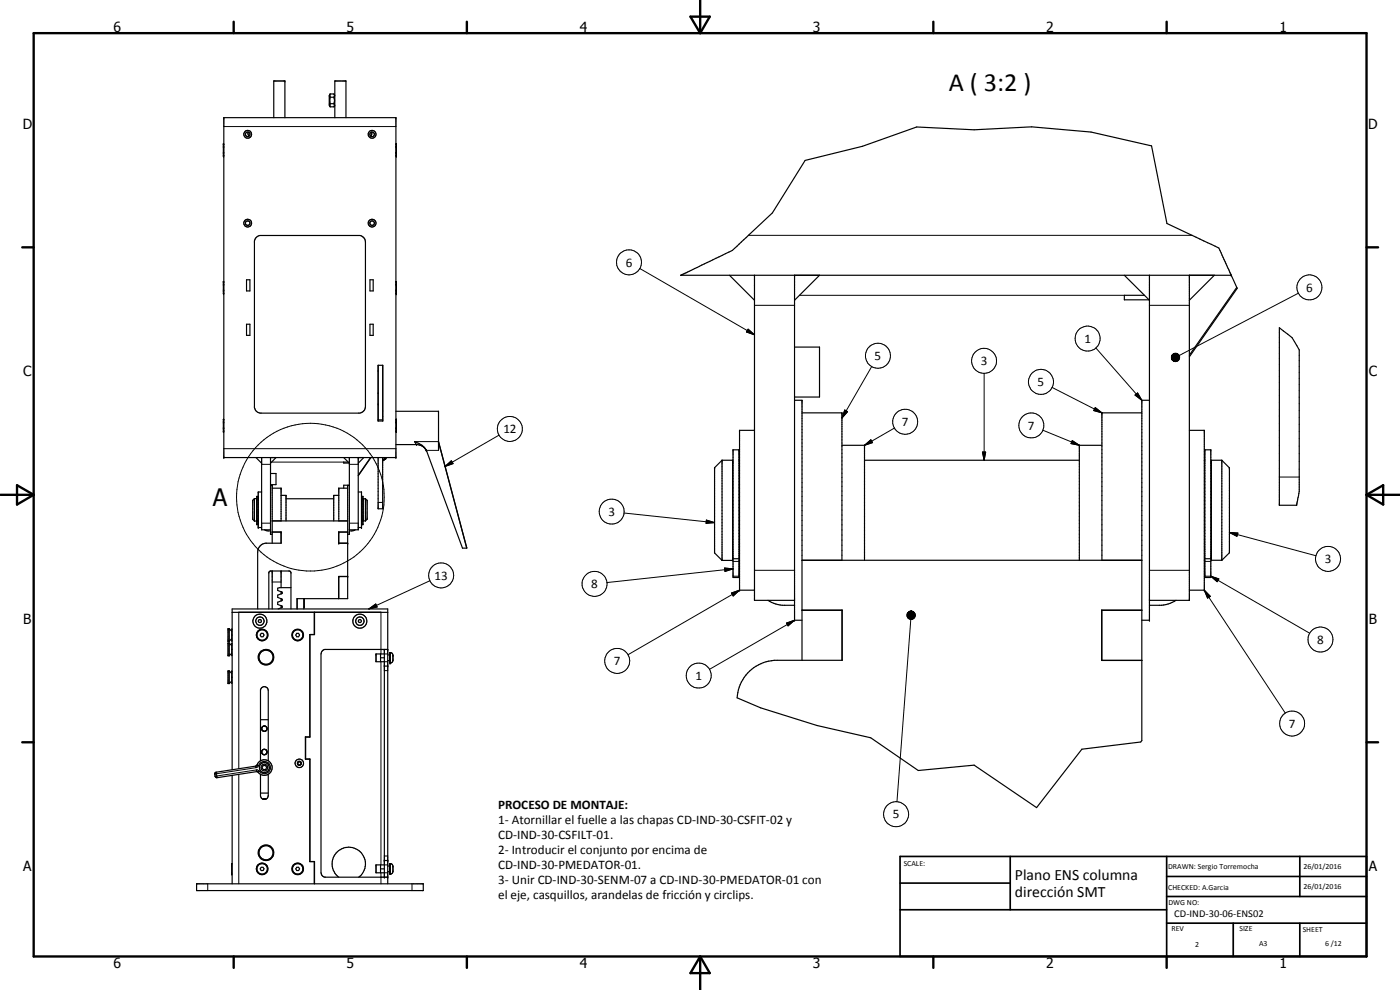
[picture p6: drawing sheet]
<svg xmlns="http://www.w3.org/2000/svg" width="420mm" height="297mm" viewBox="0 0 420 297" stroke-linecap="round" stroke-linejoin="round" font-family="sans-serif">
<g fill="none" stroke="#000" stroke-width=".35">
<path d="M67.2 35.3h51.6v102h-51.6zM74.5 39.6v.9l.3 .3M82.2 35.3v-11h3.3v11M99.1 28.2l-.3 .5v2.9l.3 .4M99.1 29.2v1.9M99.1 28.2v1M99.1 31.1v.9M99.1 28.2h1.1M99.1 29.2h1.1M99.1 31.1h1.1M99.1 32h1.1M100.2 28.2l.2 .5-.2 .5"/>
<path d="M100.2 29.2l.2 .9-.2 1M100.2 31.1l.2 .5-.2 .4M100.2 28.2l.3 .5M100.5 35.3v-11h3.3v11M100.5 31.6l-.3 .4M111.5 39.6l.1 .7-.4 .5M67 43.2h.1M67 46.8h.1M67 43.2v3.6M67 43.9h.1M67 44.2h.1M67 45.7h.1"/>
<path d="M67 46.1h.1M67.1 44.2h.1M67.1 43.9l.1 .2M67.1 43.2l.1 .1M67.2 46.7l-.1 .1M67.2 45.9l-.1 .1M67.2 45.7l-.1 .1M118.8 45.9l.1 .2M118.8 45.7h.1M118.8 44.2h.1M118.8 46.7l.1 .1M118.9 43.2h.1"/>
<path d="M118.9 46.8h.1M118.9 43.2l-.1 .1M118.9 43.2v3.6M118.9 43.9l-.1 .2M76.8 71.4l1.2-.7h30a2.07 2.07 0 0 1 1.7 1.9v49.4a2.07 2.07 0 0 1-1.7 2h-30l-.7-.3-.7-.7-.2-.7v-50zM67 84.5h.1M67 88.1h.1M67 84.5v3.6M67 87h.1M67 87.4h.1M67 85.6h.1M67 85.2h.1"/>
<path d="M67.1 85.5h.1M67.1 85.3l.1 .1M67.1 84.5l.1 .1M67.2 87l-.1 .1M67.2 88l-.1 .1M67.2 87.2l-.1 .1M74 83.9h1v3.4h-1zM74 97.3h1v3.3h-1zM111 83.9h1v3.4h-1zM111 97.3h1v3.3h-1zM118.8 87.2l.1 .2M118.8 87h.1"/>
<path d="M118.8 85.5l.1 .1M118.8 88l.1 .1M118.9 84.5h.1M118.9 84.5l-.1 .1M118.9 85.3l-.1 .1M118.9 88.1h.1M118.9 84.5v3.6M118.9 85.2v.1M204.3 82.6l13.4-6.5a15.2 15.2 0 0 0 5.5-4.2l8.6-8 9.8-15.8 17.2-4.2 16.3-5.8 17.2 .8 17.3-.8 17.8 1.5 18.2 4.2 4.6 23.3 15.6 7.3 3.7 8.2zM218.9 82.6l7.5 7.5M226.4 82.6v97.5h12.1M238.5 82.6v103.5h2.2"/>
<path d="M245.9 82.6l-7.4 7.5M337.4 82.6l7.6 7.5M343.4 88.6h-6v1.4h7.4M345 82.6v103.5h-2.3M356.9 82.6v97.5h-11.9M364.4 82.6l-7.5 7.5M369.5 82.6l1.7 3.6M371.2 86.2l.1 .3-14.4 20.6M371.2 86.2l-14.3 20.4M384 98.3l1.2 1a8.1 8.1 0 0 1 4 4.4l.7 1.3v42.4l-.8 4.2h-5.1zM113.5 109.6h1.3l.1 16.7h-1.4zM238.5 104.1h7.4v15h-7.4"/>
<path d="M67 129.5h.1M67 125.8h.1M67 125.8v3.7M67 126.5h.1M67 126.9h.1M67 128.7h.1M67 128.4h.1M67.1 126.8l.1 .1M67.1 126.6l.1 .1M67.1 125.8l.1 .2M67.2 129.3l-.1 .2M67.2 128.5l-.1 .2"/>
<path d="M67.2 128.4h-.1M76.8 137.3l1.7 1.7M78.5 137.3v21.7h2.7M81.2 137.3v23h.5M82.8 137.3l-1.6 1.7M103.2 137.3l1.6 1.6h-1.6v-.3h1.3M104.8 137.3v23h-.5M107.5 137.3v21.7h-2.7M109.2 137.3l-1.7 1.7M111.2 137.3l-3.7 5.3M111.3 137.3l-3.8 5.4M113.5 137.3v15.4h1.3v-15.4"/>
<path d="M113.5 126h1.3M114.8 123.3h.1M114.8 125h.1M115.3 137.8v.1M115.8 137.3v.1M115.9 137.3l-1.1 1M118.8 123.4h12.8v11.7M118.8 133.4h6.5l1 .2 .9 .6M118.8 126.9h.1M118.8 128.5l.1 .2M118.8 129.3l.1 .2M118.9 129.5h.1"/>
<path d="M118.9 128.7h.1M118.9 125.8v.1M118.9 125.8l-.1 .2M118.9 125.8v3.7M118.9 128.4h-.1M118.9 126.5l-.1 .2M124.4 132.5a5.4 5.4 0 0 1 3.7 3l10.7 29h1.3M127.3 134.2l.3 .4M127.6 134.6l.4 .6M128 135.2h.1M131.6 132.6l8.5 31.9M131.6 132.5l8.5 32"/>
<path d="M216.7 138.1h3.2v30h-3.2M216.7 138.1v30M216.7 138.1l-2.3 2.2v25.6l2.3 2.2M219.9 138.9h.1M220 135h1.8v38.3h-1.8zM221.8 138.1h.1M226.4 129.1h-4.5v48h4.5M238.5 120.1h2.2v78M240.7 123.9h12v44.2M252.7 133.6h6.7v34.5M259.4 138.1h64.5M330.7 133.6h-6.8v34.5"/>
<path d="M342.7 123.9h-12v44.2M345 120.1h-2.3v102.1l-.4 .4-17.6 2.2-13.6 17.5-18.8-12.7-16.7 1.6-14.3-9.8-16.1-3.7-16.9-5.3-7.1-3a12 12 0 0 1 11.2-11.3h20.4v-15.1h-12.1M356.9 129.1h4.5v48h-4.5M361.4 138.1h.2M361.6 135h1.8v38.3h-1.8zM363.4 138.9h.1M366.7 138.1h-3.2v30h3.2M366.7 138.1l2.3 2.3v25.5l-2.3 2.2M366.7 138.1v30M76.4 149.6v6.7M76.4 149.6l-.6 .5v5.7l.6 .5M76.4 156.3h.6"/>
<path d="M76.4 149.6h.6M77 156.1h.1M77 149.8h.1M77.1 148.9h.4v8.5h-.4zM77.1 156.2h.4M77.5 156.3h.1M77.5 149.6h.1M78.5 147.6h-1v10.7h1M79.4 159l.5 .2 1.3 .1M81.2 145.6h.5v17.4M81.2 142.1h1.6v3.3h-1.6M81.7 159.6h2.7v3.4h-4.8a2.72 2.72 0 0 0-2.3 2.7v17"/>
<path d="M81.7 156.3h22.6M81.7 146.5h2.7v9.8M84.4 148.6h1.4v7.7M85.8 149.6h14.3M101.7 148.6h-1.6v7.7M104.3 159.6h-2.7v3.4h2.7M104.3 146.5h-2.6v9.8M104.8 145.6h-.5v34h-15.2v3.1M104.8 145.6h-1.6v.9M106.6 159l-1.8 .3M107.5 147.6h1v10.7h-1M108.5 156.3h.1"/>
<path d="M108.5 149.6h.1M108.5 156.2h.4M108.5 148.9h.4v8.5h-.4zM108.9 156.1h.1M108.9 149.8h.1M109.7 149.6v6.7M109.7 149.6h-.7v6.7h.7M109.7 149.6l.5 .5v5.7l-.5 .5M81.7 171.3v11.4M84.4 171.3v5M84.4 177.5v.7M84.4 179.6v.7"/>
<path d="M87.3 176.3l-4 .2v.7l1.4 .5-.1 .4-1.3 .5v.6l1.4 .6-.1 .4-1.3 .5v.7l1.3 .4 .1 .4-1.2 .5M89.2 179.6v3.1M91.2 179.6v3.1M91.3 179.6l-.1 2.6M104.3 173h-2.7v6.6M219.9 167.4h.1M220 167.6h1.8M221.8 168.1h.1M240.7 168.1h102M361.4 168.1h.2M361.6 167.6h1.8M363.4 167.4h.1"/>
<path d="M68.8 188.6h-.4v3.8h.4M68.8 193h-.4v3.8h.4M68.8 188.6v3.8M68.8 193v3.8M68.8 188.6l.7 .8M68.8 193l.7 .7M69.5 194.9h.2M69.5 190.5h.2M69.5 191.6l-.7 .8M69.5 196l-.7 .8M69.7 188.8l-.2-.1v3.7l.2-.2M69.7 193.2l-.2-.2v3.7l.2-.1"/>
<path d="M69.7 183.7h46.7M71.7 183.7h22.6v6.7h-1.3v30.7h-1.3v6.7M77.8 185.9h.5l.2 .5-.2 .4h-.5l-.3-.4zM78.4 190h.5l.3 .5-.3 .6h-.5l-.3-.6zM80.7 182.7v-10.9l.5-.5h5.6l.4 .3 .1 11.1M84.4 181.7v.7M89.1 190h.5l.3 .5-.3 .6h-.5l-.3-.6zM107.8 185.9h.4l.3 .5-.3 .4h-.4l-.3-.4zM114.2 196.2v2.3M114.2 197.4h1.1M114.3 183.7h-19.9v6.7h-1.4M115.3 194.9v68.3"/>
<path d="M115.3 199.9h1.1M115.3 196.2h-2.5v2.3h2.5M116.4 194.9h-19l-.6 .3-.5 1 .2 66.2 .9 .8h19M116.4 196.5h.6M116.4 198.2h.6M117 195.8l.7 .2 .2 .6v1.8l-.6 .5h-.3zM230.5 180.1l1.7 .9 1.9 .5 4.4 .1M240.7 183.1h12M252.7 183v15.1M330.7 183v15.2M330.7 183.1h12M342.7 183h-12.1v15.2h12.1"/>
<path d="M352.9 180.1l-1.7 .9-2 .5-4.2 .1M68.8 201.3h-.4v3.8h.4M68.8 201.3v3.8M68.8 201.3l.7 .8M69.5 203.2h.2M69.5 204.3l-.7 .8M69.7 201.5l-.2-.2v3.7l.2-.1M78.2 215.9h2.3M78.6 219l.3 .3M78.8 218.1l-.3 .5 .4 .7M78.9 219.3h.8M78.9 217.9l-.3 .4v.6"/>
<path d="M78.9 219.3l.6 .1M79.5 217.8l-.6 .2M79.5 217.8l.5 .4M79.5 217.8l-.6 .1M79.5 217.8l.2 .1M80 218.2v.9l-.3 .2M80 218.2l.1 .2M80.1 218.9l-.2 .3M64.6 231.8l12.3-2a2.5 2.5 0 0 1 1.9-1.7 2.5 2.5 0 0 1 2.5 1 2.37 2.37 0 0 1-.8 3.2 2.37 2.37 0 0 1-3.3-.8l-12.1 1.8-.5-.3zM69.7 230.9v-48.2h46.7v82.5M69.7 232.6v32.6M78.2 228.3v-21.4a1.18 1.18 0 0 1 1.3-.9 1.18 1.18 0 0 1 1 1.2v21.1"/>
<path d="M78.2 232.3v6.6a1.17 1.17 0 0 0 1.3 1 1.17 1.17 0 0 0 1-1.2v-6.4M78.2 238h2.3M78.6 225.8l.4 .6M78.6 225.4v.4M78.9 239.8l.3-.2zM78.9 229.7h.7l.4 .5-.2 .6-.7 .1-.5-.5zM78.9 226.4h.3M79.2 239.6h.2M79.4 224.8l.2 .1M79.4 239.6l.4 .2zM79.7 224.9l.4 .8M79.8 225l-.6-.2-.6 .6"/>
<path d="M79.8 225l.2 .3M80 226.1l-.6 .3M80.1 225.4l-.2 .8-.7 .2M80.1 225.8l-.1 .3M89.4 228.8l.4-.2 .4 .2v.5l-.3 .2-.5-.2zM93 221.1h-1.4v6.7h1.4v30.7h1.3v6.7M69.7 259.1v3.2M93 258.5h1.4v6.7M114.2 259.5v2.4M115.3 258.2h1.1M115.3 259.5h-2.5v2.4h2.5M116.4 259.8h.6"/>
<path d="M117 259.1l.7 .2 .2 .6v1.8l-.8 .6zM59 265.2h68v2h-68zM78.4 260.2h.5l.3 .5-.3 .5h-.5l-.3-.5zM89.1 260.2h.5l.3 .5-.3 .5h-.5l-.3-.5zM101.7 263.2a5 5 0 0 1-.7-7.3 5 5 0 0 1 7.3 0 5 5 0 0 1-.7 7.3M114.2 260.7h1.1M116.4 261.5h.6"/>
<circle cx="74.3" cy="40.3" r="1.18"/>
<circle cx="74.4" cy="40.3" r=".68"/>
<circle cx="111.7" cy="40.3" r="1.17"/>
<circle cx="111.7" cy="40.3" r=".68"/>
<circle cx="74.3" cy="66.9" r="1.17"/>
<circle cx="74.3" cy="66.9" r=".69"/>
<circle cx="111.7" cy="66.9" r="1.16"/>
<circle cx="111.7" cy="66.9" r=".69"/>
<circle cx="78" cy="186.3" r="1.25"/>
<circle cx="78" cy="186.4" r="2.1"/>
<circle cx="78.7" cy="190.5" r="1.58"/>
<circle cx="78.7" cy="190.5" r="1.74"/>
<circle cx="79.8" cy="197.2" r="2.12"/>
<circle cx="79.9" cy="197.2" r="2.33"/>
<circle cx="89.3" cy="190.5" r="1.58"/>
<circle cx="89.3" cy="190.5" r="1.75"/>
<circle cx="108" cy="186.4" r="2.11"/>
<circle cx="108" cy="186.4" r="1.26"/>
<circle cx="79.4" cy="230.3" r="1.49"/>
<circle cx="89.9" cy="229" r="1.27"/>
<circle cx="79.8" cy="255.9" r="2.12"/>
<circle cx="79.9" cy="255.9" r="2.33"/>
<circle cx="78.7" cy="260.7" r="1.57"/>
<circle cx="78.7" cy="260.7" r="1.74"/>
<circle cx="89.3" cy="260.7" r="1.74"/>
<circle cx="89.3" cy="260.7" r="1.57"/>
</g>
<g fill="none" stroke="#000" stroke-width=".3">
<path d="M67.2 38h51.6M224.6 70.6h133.1M192 80.6l34.4 19.9M224.5 98.8l1.9 1.7-2.4-.9zM226.4 91.6h12.1M239.9 88.6h97.5M345 91.6h11.9M389.7 88l-35.8 18.7M261.6 110l-8.9 15.4M295.3 112v26.1M315.8 116.2l14.9 7.7M328.9 104.4l13.8 15.7"/>
<path d="M340.6 118.5l.8-.6 1.3 2.2zM351.6 107l.1 .8zM351.6 107.3l.1 .5zM351.6 107.6l.1 .2zM351.6 106.8l.1 1zM351.7 107.8l.3 .4zM351.7 107.8l.5 .6zM351.7 107.8l.8 .7zM351.7 107.8l1.1 .7zM351.7 107.8l1.3 .7h-.2zM351.7 107.8l1.6 .6-.3 .1zM351.7 107.8l1.8 .4-.2 .2z"/>
<path d="M351.7 107.8l2 .3-.2 .1zM351.7 107.8h2.2l-.2 .3zM351.7 107.8l2.3-.2-.1 .2zM351.7 107.8l2.3-.5v.3zM351.7 107.8l2.3-.7v.2zM351.7 107.8l2.3-1v.3zM351.7 107.8l2.2-1.2 .1 .2zM351.7 107.8l1.9-1.5 .3 .3zM351.7 107.8l1.7-1.6 .2 .1zM351.7 107.9h2.2M351.7 107.7h2.3M351.7 106.6l.2-.3-.2 1.5z"/>
<path d="M351.7 106.6v1.2zM351.9 106.3l.3-.1-.5 1.6zM352.2 106.2l.2-.2-.7 1.8zM352.4 106h.3l-1 1.8zM352.7 106h.2l-1.2 1.8zM352.9 106h.3l-1.5 1.8zM353.2 106l.2 .2-1.7 1.6zM67.2 134.6h51.6M78.5 139.3h2.7M81.5 138.6h21.7M104.8 139.3h2.7M125 133.4h.1"/>
<path d="M127.9 135.1h3.7M131.6 132.5h-7.2l.6 .9M133.6 140l1.9-1.7 .5 .8zM149.8 130.6l-16.2 9.4M253.5 123l.9 .5-1.7 1.9zM259.4 133.6l2-1.6 .5 .8zM268.4 128.4l-9 5.2M294.8 135.6h1l-.5 2.5zM313 129.1l10.9 4.5M321.8 132.2l2.1 1.4-2.5-.5zM328.7 122.3l2 1.6-2.5-.7zM77.1 156.4h.4"/>
<path d="M77.1 157.4h.4M78.5 157h2.7M104.8 157h2.7M108.5 156.4h.4M108.5 157.4h.4M113.5 150.7h1.3M187.3 153.9l27.1 2.9M212 156l2.4 .8-2.5 .2zM369 159.8l2.5 .1-.3 1zM369 159.8l26 7M384 143.1h5.9M81.7 174.6h2.7"/>
<path d="M129 174.2l-18.3 8.5M217.5 170.4l2.5 .3-2.4 .7zM219.5 177.9l2.4-.8-1.9 1.7zM220 168.4h1.8M220 172.9h1.8M220 170.7l-37.9 4.1M221.9 177.1l-33.4 19.3M226.4 171.1h12.1M345 171.1h11.9M361.4 177.1l1.9 1.8-.9 .6zM361.4 177.1l24.3 36.9M361.6 168.4h1.8"/>
<path d="M361.6 172.9h1.8M363.4 172.9l2.4 .8-.5 .8zM363.4 172.9l29.7 17.1M71.7 183.7v46.9M110.7 182.7l2.1-1.5 .4 .9zM114.3 183.7v12.5M114.3 198.5v61M115.3 198.5h1.1M115.3 196.2h1.1M116.9 196.5v1.7M117.1 198.9h.1M117.1 195.8v3.1"/>
<path d="M236 186.9l2.5-.8-2 1.7zM238.5 186.1l-25.6 14.7M272.2 184.4l1.3-1-1.3 1.3zM272.2 184.7l1.3-1.3-1.3 1.6zM272.2 184.2l1.3-.8-1.3 1zM272.4 183.9l1.1-.5zM272.4 183.9l1.1-.5-1.3 .8zM272.7 183.6l.8-.2zM272.7 183.6l.8-.2-.9 .4zM273 183.4h.5zM273.4 183.4l-.1 3.7-4.1 53.5M273.5 183.4l-1.1 1.9-.2-.3z"/>
<path d="M273.5 183.4l-1 2.1-.1-.2zM273.5 183.4l-.8 2.2-.2-.1zM273.5 183.4l-.5 2.4-.3-.2zM273.5 183.4l-.3 2.4h-.2zM273.5 183.4v2.4h-.3zM273.5 183.4l.3 2.4h-.3zM273.5 183.4l.5 2.3-.2 .1zM273.5 183.4l.7 2.2-.2 .1zM273.5 183.4l.9 2-.2 .2zM273.5 183.4l1.1 1.8-.2 .2zM273.5 183.4l1.1 1.5v.3zM273.5 183.4l1.2 1.3-.1 .2z"/>
<path d="M273.5 183.4l1.2 1.3zM273.5 183.4l1.1 .7v.3zM273.5 183.4l1.1 .7zM273.5 183.4l.9 .5zM273.5 183.4l.8 .3zM273.5 183.4l.6 .1zM273.5 183.4h.3zM273.6 183.4v2.4M115.3 201.2h1.1M64.5 232.2h.1M64.9 231.7h.1M64.9 231.7l.1 .5"/>
<path d="M65 232.2h-.5M65 232.2l.1 .6M65.1 232.8v.5M65.1 232.8l-.6 .1M71.7 232.3v32.9M76.7 229.9h.1M76.7 229.9l.1 .4M76.8 230.3l-11.8 1.9M76.9 231h.4l.6 .4M76.9 231l.1 .5M76.9 231l-11.8 1.8M77.1 229.5l.5 .2"/>
<path d="M77.6 229.7l-.8 .6M77.6 229.7a1.82 1.82 0 0 1 2.7-1 1.82 1.82 0 0 1 .4 2.8 1.82 1.82 0 0 1-2.8-.1M77.9 231.4l-.4 .3M115.3 259.5h1.1M115.3 256.8h1.1M116.9 259.8v1.7M117.1 259.1h.1M117.1 259.1v3.2M62.3 265.2v2M114.3 261.9v3.3M115.3 261.9h1.1M123.6 265.2v2"/>
<circle cx="188.8" cy="78.7" r="3.7"/>
<circle cx="393" cy="86.2" r="3.7"/>
<circle cx="263.5" cy="106.7" r="3.8"/>
<circle cx="295.3" cy="108.3" r="3.7"/>
<circle cx="312.4" cy="114.6" r="3.8"/>
<circle cx="326.4" cy="101.6" r="3.8"/>
<circle cx="153" cy="128.7" r="3.7"/>
<circle cx="271.6" cy="126.5" r="3.8"/>
<circle cx="309.5" cy="127.6" r="3.8"/>
<circle cx="93.1" cy="149.2" r="22.2"/>
<circle cx="183.6" cy="153.5" r="3.8"/>
<circle cx="132.4" cy="172.6" r="3.7"/>
<circle cx="178.4" cy="175.2" r="3.8"/>
<circle cx="398.5" cy="167.7" r="3.8"/>
<circle cx="185.2" cy="198.3" r="3.8"/>
<circle cx="396.3" cy="191.9" r="3.8"/>
<circle cx="209.7" cy="202.7" r="3.8"/>
<circle cx="387.8" cy="217.1" r="3.8"/>
<circle cx="79.3" cy="230.3" r="1"/>
<circle cx="89.8" cy="229" r=".64"/>
<circle cx="268.9" cy="244.3" r="3.8"/>
</g>
<g fill="#000">
<circle cx="85.5" cy="24.3" r=".18"/>
<circle cx="67" cy="46.8" r=".18"/>
<circle cx="67" cy="43.2" r=".18"/>
<circle cx="67.1" cy="43.2" r=".18"/>
<circle cx="67.1" cy="46.8" r=".18"/>
<circle cx="118.9" cy="43.2" r=".18"/>
<circle cx="118.9" cy="46.8" r=".18"/>
<circle cx="118.9" cy="46.1" r=".18"/>
<circle cx="118.9" cy="43.9" r=".18"/>
<circle cx="118.9" cy="44.2" r=".18"/>
<circle cx="118.9" cy="45.7" r=".18"/>
<circle cx="67" cy="84.5" r=".18"/>
<circle cx="67.1" cy="88.1" r=".18"/>
<circle cx="67.1" cy="84.5" r=".18"/>
<circle cx="118.9" cy="84.5" r=".18"/>
<circle cx="118.9" cy="88.1" r=".18"/>
<circle cx="118.9" cy="87" r=".18"/>
<circle cx="118.9" cy="85.6" r=".18"/>
<circle cx="118.9" cy="87.4" r=".18"/>
<circle cx="118.9" cy="85.2" r=".18"/>
<circle cx="369.5" cy="82.6" r=".18"/>
<circle cx="113.5" cy="117.9" r=".18"/>
<circle cx="113.5" cy="111.2" r=".18"/>
<circle cx="67" cy="129.5" r=".18"/>
<circle cx="67.1" cy="125.8" r=".18"/>
<circle cx="67.1" cy="129.5" r=".18"/>
<circle cx="67.2" cy="137.3" r=".18"/>
<circle cx="113.5" cy="121.2" r=".18"/>
<circle cx="114.8" cy="137.3" r=".18"/>
<circle cx="115.3" cy="137.8" r=".18"/>
<circle cx="115.6" cy="137.6" r=".18"/>
<circle cx="115.6" cy="137.5" r=".18"/>
<circle cx="115.7" cy="137.5" r=".18"/>
<circle cx="115.7" cy="137.4" r=".18"/>
<circle cx="115.8" cy="137.4" r=".18"/>
<circle cx="115.8" cy="137.3" r=".18"/>
<circle cx="118.8" cy="137.3" r=".18"/>
<circle cx="118.9" cy="129.5" r=".18"/>
<circle cx="118.9" cy="125.8" r=".18"/>
<circle cx="118.9" cy="128.7" r=".18"/>
<circle cx="118.9" cy="125.9" r=".18"/>
<circle cx="118.9" cy="128.4" r=".18"/>
<circle cx="118.9" cy="126.5" r=".18"/>
<circle cx="118.9" cy="126.9" r=".18"/>
<circle cx="128" cy="135.2" r=".18"/>
<circle cx="216.7" cy="138.1" r=".18"/>
<circle cx="219.9" cy="138.1" r=".18"/>
<circle cx="252.7" cy="123.9" r=".18"/>
<circle cx="330.7" cy="123.9" r=".18"/>
<circle cx="77.5" cy="158.3" r=".18"/>
<circle cx="81.7" cy="159.6" r=".18"/>
<circle cx="84.4" cy="159.6" r=".18"/>
<circle cx="84.4" cy="146.5" r=".18"/>
<circle cx="101.7" cy="159.6" r=".18"/>
<circle cx="101.7" cy="146.5" r=".18"/>
<circle cx="104.3" cy="159.6" r=".18"/>
<circle cx="108.5" cy="158.3" r=".18"/>
<circle cx="109" cy="149.6" r=".18"/>
<circle cx="109.7" cy="149.6" r=".18"/>
<circle cx="214.4" cy="140.3" r=".18"/>
<circle cx="369" cy="140.4" r=".18"/>
<circle cx="81.7" cy="171.3" r=".18"/>
<circle cx="84.4" cy="171.3" r=".18"/>
<circle cx="101.7" cy="173" r=".18"/>
<circle cx="101.7" cy="163" r=".18"/>
<circle cx="104.3" cy="173" r=".18"/>
<circle cx="104.3" cy="163" r=".18"/>
<circle cx="221.9" cy="177.1" r=".18"/>
<circle cx="361.4" cy="177.1" r=".18"/>
<circle cx="68.4" cy="192.4" r=".18"/>
<circle cx="68.8" cy="192.4" r=".18"/>
<circle cx="91.3" cy="182.2" r=".18"/>
<circle cx="112.8" cy="196.2" r=".18"/>
<circle cx="115.3" cy="194.9" r=".18"/>
<circle cx="116.4" cy="194.9" r=".18"/>
<circle cx="117" cy="198.9" r=".18"/>
<circle cx="117.9" cy="196.6" r=".18"/>
<circle cx="238.5" cy="186.1" r=".18"/>
<circle cx="345" cy="186.1" r=".18"/>
<circle cx="115.3" cy="258.2" r=".18"/>
<circle cx="116.4" cy="258.2" r=".18"/>
<circle cx="117" cy="259.1" r=".18"/>
<circle cx="69.5" cy="262.3" r=".18"/>
<circle cx="115.3" cy="263.2" r=".18"/>
<circle cx="116.4" cy="263.2" r=".18"/>
</g>
<g fill="none" stroke="#000" stroke-width=".71">
<path d="M10.1 9.9h400v277.1h-400zM70.1 6.5v3.4M140.1 6.5v3.4M207.2 5h5.8l-2.9 4.9zM210.1 0v9.9M280.1 6.5v3.4M350.1 6.5v3.4M6.7 74.2h3.4M410.1 74.2h3.5M.1 148.5h10M5.1 145.6l5 2.9-5 2.9zM410.1 148.5h10"/>
<path d="M410.1 148.5l5-2.9v5.8zM6.7 222.7h3.4M410.1 222.7h3.5M70.1 287v3.4M140.1 287v3.4M210.1 287v10M210.1 287l2.9 5h-5.8zM280.1 287v3.4M350.1 287v3.4"/>
</g>
<path d="M270.1 257h140v30h-140zM303.2 257v16M350.1 257v30M390.1 257v12M270.1 265h33.1M270.1 273h80M350.1 277h60M350.1 269h60M350.1 263h60M370.1 277v10M390.1 277v10" fill="none" stroke="#000" stroke-width=".51"/>
<g fill="#000">
<path d="M224.5 98.8l1.9 1.7-2.4-.9zM340.6 118.5l.8-.6 1.3 2.2zM351.7 107.8l.3 .4zM351.7 107.8l.5 .6zM351.7 107.8l.8 .7zM351.7 107.8l1.1 .7zM351.7 107.8l1.3 .7h-.2zM351.7 107.8l1.6 .6-.3 .1zM351.7 107.8l1.8 .4-.2 .2zM351.7 107.8l2.3-.5v.3zM351.7 107.8l2.3-.7v.2zM351.7 107.8l2.3-1v.3z"/>
<path d="M351.7 107.8l2.2-1.2 .1 .2zM351.7 107.8l1.9-1.5 .3 .3zM351.7 107.8l1.7-1.6 .2 .1zM353.2 106l.2 .2-1.7 1.6zM352.9 106h.3l-1.5 1.8zM352.7 106h.2l-1.2 1.8zM352.4 106h.3l-1 1.8zM352.2 106.2l.2-.2-.7 1.8zM351.9 106.3l.3-.1-.5 1.6zM351.7 106.6l.2-.3-.2 1.5zM351.7 106.6v1.2zM351.6 106.8l.1 1z"/>
<path d="M351.6 107l.1 .8zM351.6 107.3l.1 .5zM351.6 107.6l.1 .2zM133.6 140l1.9-1.7 .5 .8zM253.5 123l.9 .5-1.7 1.9zM259.4 133.6l2-1.6 .5 .8zM294.8 135.6h1l-.5 2.5zM321.8 132.2l2.1 1.4-2.5-.5zM328.7 122.3l2 1.6-2.5-.7zM212 156l2.4 .8-2.5 .2zM369 159.8l2.5 .1-.3 1zM217.5 170.4l2.5 .3-2.4 .7z"/>
<path d="M219.5 177.9l2.4-.8-1.9 1.7zM361.4 177.1l1.9 1.8-.9 .6zM363.4 172.9l2.4 .8-.5 .8zM110.7 182.7l2.1-1.5 .4 .9zM236 186.9l2.5-.8-2 1.7zM273 183.4h.5zM272.7 183.6l.8-.2zM272.7 183.6l.8-.2-.9 .4zM272.4 183.9l1.1-.5zM272.4 183.9l1.1-.5-1.3 .8zM272.2 184.2l1.3-.8-1.3 1zM272.2 184.4l1.3-1-1.3 1.3z"/>
<path d="M272.2 184.7l1.3-1.3-1.3 1.6zM273.5 183.4l-1.1 1.9-.2-.3zM273.5 183.4l-1 2.1-.1-.2zM273.5 183.4l-.8 2.2-.2-.1zM273.5 183.4l-.5 2.4-.3-.2zM273.5 183.4l-.3 2.4h-.2zM273.5 183.4l.5 2.3-.2 .1zM273.5 183.4l.7 2.2-.2 .1zM273.5 183.4l.9 2-.2 .2zM273.5 183.4l1.1 1.8-.2 .2zM273.5 183.4l1.1 1.5v.3zM273.5 183.4l1.2 1.3-.1 .2z"/>
<path d="M273.5 183.4l1.2 1.3zM273.5 183.4l1.1 .7v.3zM273.5 183.4l1.1 .7zM273.5 183.4l.9 .5zM273.5 183.4l.8 .3zM273.5 183.4l.6 .1zM273.5 183.4h.3z"/>
</g>
<path d="M351.7 108h2" fill="none" stroke="#000" stroke-width=".42"/>
<text font-size="7.9" x="284.7" y="27.3">A ( 3:2 )</text>
<text font-size="7.2" x="63.8" y="151.8">A</text>
<g font-size="4.7">
<text x="304.6" y="263.9">Plano ENS columna</text>
<text x="304.6" y="269.3">dirección SMT</text>
</g>
<g font-size="4.2">
<text x="34" y="9.6">6</text>
<text x="104" y="9.6">5</text>
<text x="174" y="9.6">4</text>
<text x="244" y="9.6">3</text>
<text x="314" y="9.6">2</text>
<text x="384" y="9.6">1</text>
<text x="6.8" y="38.7">D</text>
<text x="410.6" y="38.7">D</text>
<text x="7" y="112.9">C</text>
<text x="410.8" y="112.9">C</text>
<text x="7" y="187.1">B</text>
<text x="410.8" y="187.1">B</text>
<text x="7" y="261.4">A</text>
<text x="410.8" y="261.4">A</text>
<text x="34" y="290.4">6</text>
<text x="104" y="290.4">5</text>
<text x="174" y="290.4">4</text>
<text x="244" y="290.4">3</text>
<text x="314" y="290.4">2</text>
<text x="384" y="290.4">1</text>
</g>
<g font-size="3.9">
<text x="187.8" y="80">6</text>
<text x="392" y="87.5">6</text>
<text x="325.4" y="102.9">1</text>
<text x="262.5" y="108">5</text>
<text x="294.3" y="109.6">3</text>
<text x="311.4" y="115.9">5</text>
<text x="151.1" y="130">12</text>
<text x="270.7" y="127.8">7</text>
<text x="308.5" y="128.9">7</text>
<text x="182.6" y="154.8">3</text>
<text x="130.4" y="173.9">13</text>
<text x="397.6" y="169">3</text>
<text x="177.4" y="176.4">8</text>
<text x="395.3" y="193.2">8</text>
<text x="184.3" y="199.6">7</text>
<text x="208.7" y="204">1</text>
<text x="386.8" y="218.4">7</text>
<text x="149.5" y="242.8">PROCESO DE MONTAJE:</text>
<text x="267.9" y="245.5">5</text>
<text x="149.5" y="247.3">1- Atornillar el fuelle a las chapas CD-IND-30-CSFIT-02 y</text>
<text x="149.5" y="251.8">CD-IND-30-CSFILT-01.</text>
<text x="149.5" y="256.3">2- Introducir el conjunto por encima de</text>
<text x="149.5" y="260.8">CD-IND-30-PMEDATOR-01.</text>
<text x="149.5" y="265.3">3- Unir CD-IND-30-SENM-07 a CD-IND-30-PMEDATOR-01 con</text>
<text x="149.5" y="269.8">el eje, casquillos, arandelas de fricción y circlips.</text>
</g>
<text font-size="3.1" x="352.4" y="275.2">CD-IND-30-06-ENS02</text>
<g font-size="2.4">
<text x="271.2" y="259.7">SCALE:</text>
<text x="350.6" y="260.8">DRAWN: Sergio Torremocha</text>
<text x="391.2" y="260.6">26/01/2016</text>
<text x="350.6" y="267">CHECKED: A.Garcia</text>
<text x="391.2" y="266.7">26/01/2016</text>
<text x="350.6" y="271.4">DWG NO:</text>
<text x="351.6" y="279.3">REV</text>
<text x="372" y="279.4">SIZE</text>
<text x="391" y="279.6">SHEET</text>
<text x="358.7" y="284.1">2</text>
<text x="377.9" y="283.8">A3</text>
<text x="397.7" y="283.8">6 /12</text>
</g>
</svg>
